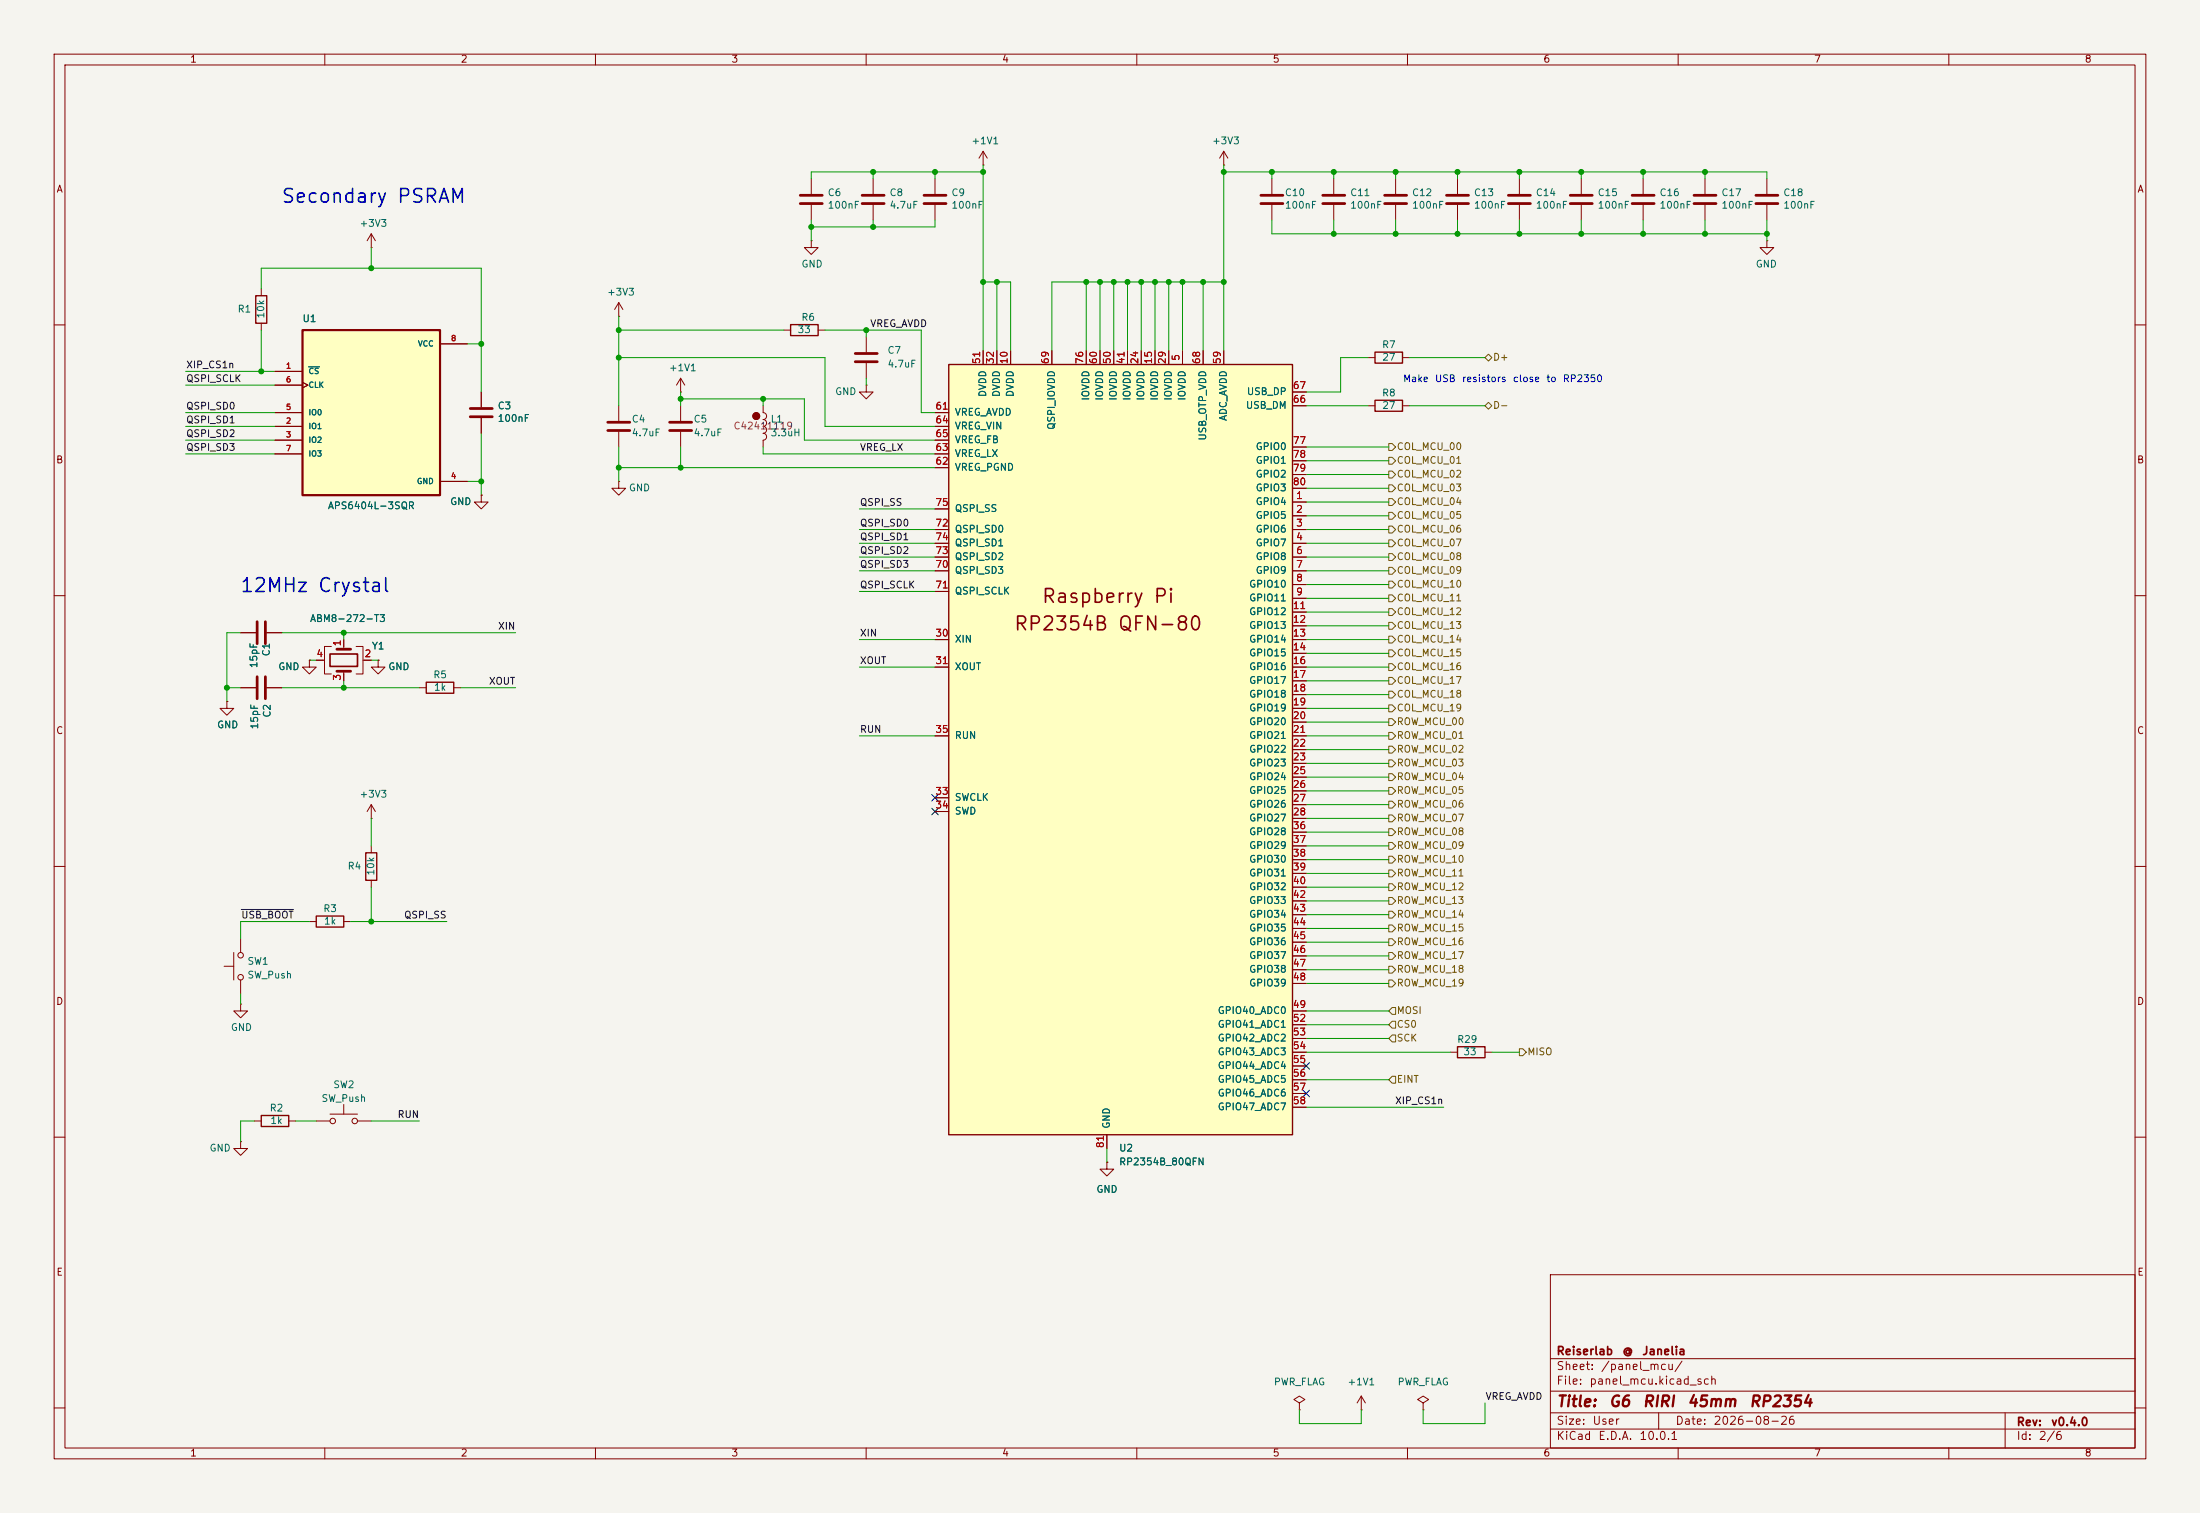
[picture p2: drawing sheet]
<svg xmlns="http://www.w3.org/2000/svg" width="406mm" height="279mm" viewBox="0 0 406 279" stroke-linecap="round" stroke-linejoin="round" font-family="sans-serif">
<path d="M0 0h406.4v279.4h-406.4z" fill="#f5f4ef" stroke="#f5f4ef" stroke-width=".18"/>
<g fill="none" stroke="#840000" stroke-width=".18">
<path d="M10 10h386.4v259.4h-386.4zM12 12h382.4v255.4h-382.4zM60 10v2M110 10v2M160 10v2M210 10v2M260 10v2M310 10v2M360 10v2M161.3 33v2.8M161.3 37.8v2.8M234.9 33v2.8"/>
<path d="M234.9 37.8v2.8M246.4 33v2.8M246.4 37.8v2.8M10 60h2M394.4 60h2M10 110h2M394.4 110h2M41.9 129.5v1.3h1.3l-1.3 1.3-1.3-1.3h1.3M41.9 129.5h.1M44.4 127h2.8M49.3 127h2.8M69.8 121.9v1.3h1.3l-1.3 1.3-1.2-1.3h1.2"/>
<path d="M69.8 121.9h.1M77.5 127h1.2M83.8 127h1.3M10 160h2M68.6 151.1h.1M68.6 148.6v2.5M68.6 156.2v1.3M68.6 148.6l-.8 1.3M68.6 148.6l.7 1.3M394.4 160h2M41.4 178.4h1.8M43.2 175.9v5.1"/>
<path d="M44.4 173.4v2.5M57.1 170.2h1.3M63.5 170.2h1.3M68.6 162.6v1.2M44.4 185.4v1.3h1.3l-1.3 1.3-1.2-1.3h1.2M44.4 185.4h.1M44.4 181v2.5M268 194.3h1.2M274.3 194.3h1.3M10 210h2M47 207h1.3M53.3 207h1.3"/>
<path d="M58.4 207h2.6M61 205.7h5M63.5 204v1.7M66 207h2.6M394.4 210h2M286.4 235.4h108v32h-108zM10 260h2M240 259.1l1-.7-1-.6-1 .6 1 .7v1.3M251.5 257.8l-.8 1.3M251.5 257.8l.7 1.3M251.5 257.8v2.6M262.9 259.1l1-.7-1-.6-1 .6 1 .7v1.3"/>
<path d="M286.4 256.9h108M286.4 250.9h108M394.4 260h2M60 267.4v2M110 267.4v2M160 267.4v2M210 267.4v2M240 260.4h.1M251.5 260.4h.1M260 267.4v2M262.9 260.4h.1M286.4 263.9h108"/>
<path d="M286.4 260.9h108M306.4 260.9v3M310 267.4v2M360 267.4v2M370.4 260.9v6.5"/>
<circle cx="44.5" cy="176.4" r=".51"/>
<circle cx="44.5" cy="180.5" r=".51"/>
<circle cx="61.5" cy="207" r=".51"/>
<circle cx="65.5" cy="207" r=".51"/>
</g>
<circle cx="139.7" cy="76.8" r=".63" fill="#840000" stroke="#840000" stroke-width=".18"/>
<path d="M159.3 36.1h4M159.3 37.6h4M232.9 36.1h4.1M232.9 37.6h4.1M244.3 36.1h4.1M244.3 37.6h4.1M47.5 125v4M49 125v4" fill="none" stroke="#840000" stroke-width=".51"/>
<path d="M78.7 126h5.1v2h-5.1zM67.6 157.5h2v5.1h-2zM58.4 169.2h5.1v2h-5.1zM269.2 193.3h5.1v2h-5.1zM48.3 206h5v2h-5z" fill="none" stroke="#840000" stroke-width=".25"/>
<path d="M175.3 67.3h63.5v142.3h-63.5z" fill="#ffffc2"/>
<path d="M146 59.9h5.1v2.1h-5.1zM175.3 67.3h63.5v142.3h-63.5zM254 65h5.1v2.1h-5.1zM254 73.9h5.1v2h-5.1z" fill="none" stroke="#840000" stroke-width=".25"/>
<g fill="none" stroke="#840000" stroke-width=".18">
<path d="M181.6 30.5h.1M181.6 27.9v2.6M181.6 27.9l-.8 1.3M181.6 27.9l.8 1.3M226.1 30.5h.1M226.1 27.9v2.6M226.1 27.9l-.8 1.3M226.1 27.9l.7 1.3M257.8 33v2.8M257.8 37.8v2.8M269.2 33v2.8M269.2 37.8v2.8"/>
<path d="M280.7 33v2.8M280.7 37.8v2.8M292.1 33v2.8M292.1 37.8v2.8M303.5 33v2.8M303.5 37.8v2.8M315 33v2.8M315 37.8v2.8M326.4 33v2.8M326.4 37.8v2.8M326.4 44.5v1.2h-1.3l1.3 1.3 1.3-1.3h-1.3M326.4 44.5h.1"/>
<path d="M144.8 61h1.2M151.1 61h1.3M160 71.1v1.3h1.3l-1.3 1.3-1.3-1.3h1.3M160 71.1h.1M160 62.2v2.8M160 67.1v2.8M172.7 76.2h2.6M172.7 78.7h2.6M181.6 64.8v2.5M184.1 64.8v2.5M186.7 64.8v2.5M194.3 64.8v2.5"/>
<path d="M200.7 64.8v2.5M203.2 64.8v2.5M205.7 64.8v2.5M208.3 64.8v2.5M210.8 64.8v2.5M213.4 64.8v2.5M215.9 64.8v2.5M218.4 64.8v2.5M222.2 64.8v2.5M226.1 64.8v2.5M238.8 74.9h2.5M238.8 72.4h2.5"/>
<path d="M252.7 74.9h1.3M252.7 66h1.3M259.1 74.9h1.2M259.1 66h1.2M114.3 88.9v1.3h-1.3l1.3 1.2 1.3-1.2h-1.3M114.3 88.9h.1M172.7 97.8h2.6M172.7 86.4h2.6M172.7 83.8h2.6M172.7 81.3h2.6M172.7 94h2.6M238.8 92.7h2.5"/>
<path d="M238.8 95.3h2.5M238.8 97.8h2.5M238.8 82.6h2.5M238.8 85.1h2.5M238.8 87.6h2.5M238.8 90.2h2.5M44.4 116.8h2.8M49.3 116.8h2.8M61.2 119.4h-1.3v5.1h1.3M63.5 118.1v1.8M65.8 119.4h1.3v5.1h-1.3M172.7 100.3h2.6"/>
<path d="M172.7 102.9h2.6M172.7 105.4h2.6M172.7 118.1h2.6M172.7 109.2h2.6M238.8 100.3h2.5M238.8 102.9h2.5M238.8 105.4h2.5M238.8 108h2.5M238.8 110.5h2.5M238.8 113h2.5M238.8 115.6h2.5M238.8 118.1h2.5"/>
<path d="M57.1 121.9v1.3h1.3l-1.3 1.3-1.2-1.3h1.2M57.1 121.9h.1M58.4 121.9h1.5M63.5 124v1.7M67.1 121.9h1.5M172.7 123.2h2.6M172.7 135.9h2.6M238.8 120.7h2.5M238.8 123.2h2.5M238.8 125.7h2.5M238.8 128.3h2.5M238.8 130.8h2.5"/>
<path d="M238.8 133.4h2.5M238.8 135.9h2.5M238.8 138.4h2.5M172.7 147.3h2.6M172.7 149.9h2.6M238.8 141h2.5M238.8 143.5h2.5M238.8 146.1h2.5M238.8 148.6h2.5M238.8 151.1h2.5M238.8 153.7h2.5M238.8 156.2h2.5"/>
<path d="M238.8 158.8h2.5M238.8 161.3h2.5M238.8 163.8h2.5M238.8 166.4h2.5M238.8 168.9h2.5M238.8 171.5h2.5M238.8 174h2.5M238.8 176.5h2.5M238.8 179.1h2.5M238.8 181.6h2.5M238.8 186.7h2.5M238.8 189.2h2.5"/>
<path d="M238.8 191.8h2.5M238.8 194.3h2.5M238.8 196.9h2.5M238.8 199.4h2.5M44.4 210.8v1.3h1.3l-1.3 1.3-1.2-1.3h1.2M44.4 210.8h.1M204.5 209.6v2.5M238.8 201.9h2.5M238.8 204.5h2.5"/>
</g>
<g fill="none" stroke="#840000" stroke-width=".51">
<path d="M255.8 36.1h4M255.8 37.6h4M267.2 36.1h4.1M267.2 37.6h4.1M278.6 36.1h4.1M278.6 37.6h4.1M290.1 36.1h4M290.1 37.6h4M301.5 36.1h4.1M301.5 37.6h4.1M312.9 36.1h4.1M312.9 37.6h4.1"/>
<path d="M324.4 36.1h4M324.4 37.6h4M158 65.3h4.1M158 66.8h4.1M47.5 114.8v4.1M49 114.8v4.1M62.2 119.9h2.6M62.2 124h2.6"/>
</g>
<path d="M61 120.8h5v2.3h-5z" fill="none" stroke="#840000" stroke-width=".3"/>
<path d="M55.9 61h25.4v30.4h-25.4z" fill="#ffffc2"/>
<path d="M55.9 61h25.4v30.4h-25.4z" fill="none" stroke="#840000" stroke-width=".41"/>
<g fill="none" stroke="#840000" stroke-width=".18">
<path d="M149.9 33v2.8M149.9 37.8v2.8M172.7 33v2.8M172.7 37.8v2.8M48.3 53.3v1.3M48.3 59.7v1.3M68.6 45.7h.1M68.6 43.2l-.8 1.3M68.6 43.2l.7 1.3M68.6 43.2v2.5M114.3 58.4h.1M114.3 55.9l-.8 1.3"/>
<path d="M114.3 55.9l.8 1.3M114.3 55.9v2.5M149.9 44.5v1.2h1.2l-1.2 1.3-1.3-1.3h1.3M149.9 44.5h.1M50.8 68.6h5.1M50.8 78.7h5.1M50.8 76.2h5.1M50.8 71.1h5.1M55.9 70.6l1 .5-1 .5M81.3 63.5h5.1M88.9 72.4v2.8M88.9 77.2v2.8"/>
<path d="M114.3 74.9v2.8M114.3 79.8v2.8M125.7 72.4h.1M125.7 69.9l-.7 1.2M125.7 69.9l.8 1.2M125.7 69.9v2.5M125.7 74.9v2.8M125.7 79.8v2.8M141 74.9v1.3a.64 .64 0 0 1 .6 .6 .64 .64 0 0 1-.6 .7 .64 .64 0 0 1 .6 .6 .64 .64 0 0 1-.6 .6 .64 .64 0 0 1 .6 .7 .64 .64 0 0 1-.6 .6 .64 .64 0 0 1 .6 .7 .64 .64 0 0 1-.6 .6v1.3M172.7 78.7h2.6M172.7 76.2h2.6M181.6 64.8v2.5"/>
<path d="M184.1 64.8v2.5M186.7 64.8v2.5M194.3 64.8v2.5M200.7 64.8v2.5M203.2 64.8v2.5M205.7 64.8v2.5M208.3 64.8v2.5M210.8 64.8v2.5M213.4 64.8v2.5M215.9 64.8v2.5M218.4 64.8v2.5M222.2 64.8v2.5"/>
<path d="M226.1 64.8v2.5M238.8 74.9h2.5M238.8 72.4h2.5M50.8 81.3h5.1M50.8 83.8h5.1M81.3 88.9h5.1M88.9 91.4v1.3h1.3l-1.3 1.3-1.3-1.3h1.3M88.9 91.4h.1M172.7 81.3h2.6M172.7 83.8h2.6M172.7 97.8h2.6M172.7 86.4h2.6"/>
<path d="M172.7 94h2.6M238.8 92.7h2.5M238.8 95.3h2.5M238.8 97.8h2.5M238.8 82.6h2.5M238.8 85.1h2.5M238.8 87.6h2.5M238.8 90.2h2.5M44.4 116.8h2.8M49.3 116.8h2.8M63.5 118.1v1.3M172.7 100.3h2.6"/>
<path d="M172.7 102.9h2.6M172.7 105.4h2.6M172.7 118.1h2.6M172.7 109.2h2.6M238.8 100.3h2.5M238.8 102.9h2.5M238.8 105.4h2.5M238.8 108h2.5M238.8 110.5h2.5M238.8 113h2.5M238.8 115.6h2.5M238.8 118.1h2.5"/>
<path d="M41.9 129.5h.1M44.4 127h2.8M49.3 127h2.8M57.1 121.9h.1M58.4 121.9h1.3M63.5 124.5v1.2M67.3 121.9h1.3M69.8 121.9h.1M172.7 123.2h2.6M172.7 135.9h2.6M238.8 120.7h2.5M238.8 123.2h2.5"/>
<path d="M238.8 125.7h2.5M238.8 128.3h2.5M238.8 130.8h2.5M238.8 133.4h2.5M238.8 135.9h2.5M238.8 138.4h2.5M172.7 147.3h2.6M172.7 149.9h2.6M238.8 141h2.5M238.8 143.5h2.5M238.8 146.1h2.5M238.8 148.6h2.5"/>
<path d="M238.8 151.1h2.5M238.8 153.7h2.5M238.8 156.2h2.5M238.8 158.8h2.5M238.8 161.3h2.5M238.8 163.8h2.5M238.8 166.4h2.5M238.8 168.9h2.5M238.8 171.5h2.5M238.8 174h2.5M238.8 176.5h2.5M238.8 179.1h2.5"/>
<path d="M238.8 181.6h2.5M238.8 186.7h2.5M238.8 189.2h2.5M238.8 191.8h2.5M238.8 194.3h2.5M238.8 196.9h2.5M238.8 199.4h2.5M204.5 214.6v1.3h1.2l-1.2 1.3-1.3-1.3h1.3M204.5 214.6h.1M204.5 209.6v2.5M238.8 201.9h2.5M238.8 204.5h2.5"/>
<circle cx="139.7" cy="76.8" r=".63"/>
</g>
<path d="M57 67.7h2" fill="none" stroke="#006464" stroke-width=".18"/>
<path d="M47.2 54.6h2.1v5.1h-2.1z" fill="none" stroke="#840000" stroke-width=".25"/>
<path d="M147.8 36.1h4.1M147.8 37.6h4.1M170.7 36.1h4.1M170.7 37.6h4.1M86.9 75.4h4M86.9 77h4M112.3 78h4M112.3 79.5h4M123.7 78h4.1M123.7 79.5h4.1" fill="none" stroke="#840000" stroke-width=".51"/>
<g fill="none" stroke="#725600" stroke-width=".18">
<path d="M274.3 74.9l.7-.6 .6 .6-.6 .7zM274.3 66l.7-.6 .6 .6-.6 .7zM256.5 99.7h.7l.6 .6-.6 .7h-.7zM256.5 97.2h.7l.6 .6-.6 .6h-.7zM256.5 94.6h.7l.6 .7-.6 .6h-.7zM256.5 84.5h.7l.6 .6-.6 .6h-.7zM256.5 87h.7l.6 .6-.6 .7h-.7zM256.5 89.5h.7l.6 .7-.6 .6h-.7zM256.5 92.1h.7l.6 .6-.6 .6h-.7zM256.5 81.9h.7l.6 .7-.6 .6h-.7zM256.5 104.8h.7l.6 .6-.6 .6h-.7zM256.5 102.2h.7l.6 .7-.6 .6h-.7z"/>
<path d="M256.5 117.5h.7l.6 .6-.6 .6h-.7zM256.5 109.9h.7l.6 .6-.6 .6h-.7zM256.5 107.3h.7l.6 .7-.6 .6h-.7zM256.5 114.9h.7l.6 .7-.6 .6h-.7zM256.5 112.4h.7l.6 .6-.6 .7h-.7zM256.5 137.8h.7l.6 .6-.6 .7h-.7zM256.5 130.2h.7l.6 .6-.6 .6h-.7zM256.5 132.7h.7l.6 .7-.6 .6h-.7zM256.5 127.6h.7l.6 .7-.6 .6h-.7zM256.5 125.1h.7l.6 .6-.6 .7h-.7zM256.5 120h.7l.6 .7-.6 .6h-.7zM256.5 122.6h.7l.6 .6-.6 .6h-.7z"/>
<path d="M256.5 135.3h.7l.6 .6-.6 .6h-.7zM256.5 153h.7l.6 .7-.6 .6h-.7zM256.5 145.4h.7l.6 .7-.6 .6h-.7zM256.5 148h.7l.6 .6-.6 .6h-.7zM256.5 158.1h.7l.6 .7-.6 .6h-.7zM256.5 155.6h.7l.6 .6-.6 .6h-.7zM256.5 140.3h.7l.6 .7-.6 .6h-.7zM256.5 150.5h.7l.6 .6-.6 .7h-.7zM256.5 142.9h.7l.6 .6-.6 .6h-.7zM256.5 175.9h.7l.6 .6-.6 .7h-.7zM256.5 173.4h.7l.6 .6-.6 .6h-.7zM256.5 168.3h.7l.6 .6-.6 .6h-.7z"/>
<path d="M256.5 178.4h.7l.6 .7-.6 .6h-.7zM256.5 170.8h.7l.6 .7-.6 .6h-.7zM256.5 163.2h.7l.6 .6-.6 .7h-.7zM256.5 160.7h.7l.6 .6-.6 .6h-.7zM256.5 165.7h.7l.6 .7-.6 .6h-.7zM256.5 181h.7l.6 .6-.6 .6h-.7zM257.2 188.6h.6v1.3h-.6l-.7-.7zM257.2 198.8h.6v1.2h-.6l-.7-.6zM257.2 191.1h.6v1.3h-.6l-.7-.6zM257.2 186.1h.6v1.2h-.6l-.7-.6zM280.7 193.7h.6l.6 .6-.6 .6h-.6z"/>
</g>
<path d="M44.6 168h9.6" fill="none" stroke="#0f0f0f" stroke-width=".18"/>
<g fill="none" stroke="#009600" stroke-width=".18">
<path d="M161.3 31.8v1.2M172.7 31.8v1.2M181.6 31.8h-31.7v1.2M181.6 30.5v34.3M226.1 31.8h100.3v1.2M226.1 30.5v34.3M234.9 31.8v1.2M246.4 31.8v1.2M257.8 31.8v1.2M269.2 31.8v1.2M280.7 31.8v1.2M292.1 31.8v1.2"/>
<path d="M303.5 31.8v1.2M315 31.8v1.2M48.3 53.3v-3.8h40.6v22.9M68.6 45.7v3.8M114.3 58.4v16.5M149.9 40.6v3.9M161.3 40.6v1.3M172.7 40.6v1.3h-22.8M181.6 52.1h5.1v12.7M184.1 52.1v12.7M200.7 52.1v12.7M203.2 52.1v12.7"/>
<path d="M205.7 52.1v12.7M208.3 52.1v12.7M210.8 52.1v12.7M213.4 52.1v12.7M215.9 52.1v12.7M218.4 52.1v12.7M222.2 52.1v12.7M226.1 52.1h-31.8v12.7M234.9 40.6v2.6h91.5M246.4 40.6v2.6M257.8 40.6v2.6M269.2 40.6v2.6"/>
<path d="M280.7 40.6v2.6M292.1 40.6v2.6M303.5 40.6v2.6M315 40.6v2.6M326.4 40.6v3.9M34.3 76.2h16.5M34.3 68.6h16.5M34.3 71.1h16.5M34.3 78.7h16.5M48.3 61v7.6M86.4 63.5h2.5M114.3 66h38.1v12.7h20.3"/>
<path d="M114.3 61h30.5M125.7 73.7h22.9v7.6h24.1M125.7 72.4v2.5M141 73.7v1.2M152.4 61h17.8v15.2h2.5M160 61v1.2M160 69.9v1.2M241.3 74.9h11.4M252.7 66h-5.1v6.4h-6.3M260.3 74.9h14M260.3 66h14M34.3 81.3h16.5"/>
<path d="M34.3 83.8h16.5M86.4 88.9h2.5M88.9 80v11.4M114.3 82.6v6.3M114.3 86.4h58.4M125.7 82.6v3.8M141 82.6v1.2h31.7M158.7 97.8h14M158.7 94h14M241.3 87.6h15.2M241.3 90.2h15.2M241.3 85.1h15.2"/>
<path d="M241.3 92.7h15.2M241.3 97.8h15.2M241.3 95.3h15.2M241.3 82.6h15.2M44.4 116.8h-2.5v12.7M52.1 116.8h43.1M63.5 116.8v1.3M158.7 118.1h14M158.7 105.4h14M158.7 102.9h14M158.7 100.3h14M158.7 109.2h14"/>
<path d="M241.3 118.1h15.2M241.3 113h15.2M241.3 110.5h15.2M241.3 115.6h15.2M241.3 108h15.2M241.3 105.4h15.2M241.3 102.9h15.2M241.3 100.3h15.2M41.9 127h2.5M52.1 127h25.4M57.1 121.9h1.3M63.5 125.7v1.3"/>
<path d="M68.6 121.9h1.2M85.1 127h10.1M158.7 135.9h14M158.7 123.2h14M241.3 138.4h15.2M241.3 135.9h15.2M241.3 120.7h15.2M241.3 123.2h15.2M241.3 128.3h15.2M241.3 125.7h15.2M241.3 130.8h15.2M241.3 133.4h15.2"/>
<path d="M68.6 151.1v5.1M241.3 146.1h15.2M241.3 141h15.2M241.3 143.5h15.2M241.3 148.6h15.2M241.3 158.8h15.2M241.3 156.2h15.2M241.3 151.1h15.2M241.3 153.7h15.2M57.1 170.2h-12.7v3.2M64.8 170.2h17.7M68.6 163.8v6.4"/>
<path d="M241.3 168.9h15.2M241.3 166.4h15.2M241.3 163.8h15.2M241.3 176.5h15.2M241.3 179.1h15.2M241.3 171.5h15.2M241.3 174h15.2M241.3 161.3h15.2M44.4 183.5v1.9M241.3 191.8h15.2M241.3 186.7h15.2M241.3 194.3h26.7"/>
<path d="M241.3 189.2h15.2M241.3 199.4h15.2M241.3 181.6h15.2M275.6 194.3h5.1M47 207h-2.6v3.8M54.6 207h3.8M68.6 207h8.9M204.5 212.1v2.5M241.3 204.5h25.4M274.3 259.1v3.8h-11.4v-2.5M240 260.4v2.5h11.5v-2.5"/>
</g>
<path d="M172.1 149.3l1.2 1.2M172.1 146.7l1.2 1.2M173.3 149.3l-1.2 1.2M173.3 146.7l-1.2 1.2M240.7 196.2l1.2 1.3M241.9 196.2l-1.2 1.3M240.7 201.3l1.2 1.2M241.9 201.3l-1.2 1.2" fill="none" stroke="#000084" stroke-width=".18"/>
<g fill="#009600" stroke="#009600" stroke-width=".18">
<circle cx="257.8" cy="43.2" r=".46"/>
<circle cx="257.8" cy="31.8" r=".46"/>
<circle cx="234.9" cy="31.8" r=".46"/>
<circle cx="226.1" cy="31.8" r=".46"/>
<circle cx="222.2" cy="52.1" r=".46"/>
<circle cx="218.4" cy="52.1" r=".46"/>
<circle cx="246.4" cy="31.8" r=".46"/>
<circle cx="226.1" cy="52.1" r=".46"/>
<circle cx="181.6" cy="31.8" r=".46"/>
<circle cx="184.1" cy="52.1" r=".46"/>
<circle cx="200.7" cy="52.1" r=".46"/>
<circle cx="203.2" cy="52.1" r=".46"/>
<circle cx="181.6" cy="52.1" r=".46"/>
<circle cx="205.7" cy="52.1" r=".46"/>
<circle cx="215.9" cy="52.1" r=".46"/>
<circle cx="213.4" cy="52.1" r=".46"/>
<circle cx="303.5" cy="31.8" r=".46"/>
<circle cx="315" cy="31.8" r=".46"/>
<circle cx="303.5" cy="43.2" r=".46"/>
<circle cx="315" cy="43.2" r=".46"/>
<circle cx="292.1" cy="31.8" r=".46"/>
<circle cx="280.7" cy="31.8" r=".46"/>
<circle cx="326.4" cy="43.2" r=".46"/>
<circle cx="208.3" cy="52.1" r=".46"/>
<circle cx="210.8" cy="52.1" r=".46"/>
<circle cx="246.4" cy="43.2" r=".46"/>
<circle cx="292.1" cy="43.2" r=".46"/>
<circle cx="280.7" cy="43.2" r=".46"/>
<circle cx="269.2" cy="43.2" r=".46"/>
<circle cx="269.2" cy="31.8" r=".46"/>
<circle cx="141" cy="73.7" r=".46"/>
<circle cx="114.3" cy="61" r=".46"/>
<circle cx="114.3" cy="66" r=".46"/>
<circle cx="125.7" cy="73.7" r=".46"/>
<circle cx="161.3" cy="41.9" r=".46"/>
<circle cx="161.3" cy="31.8" r=".46"/>
<circle cx="172.7" cy="31.8" r=".46"/>
<circle cx="149.9" cy="41.9" r=".46"/>
<circle cx="68.6" cy="49.5" r=".46"/>
<circle cx="88.9" cy="88.9" r=".46"/>
<circle cx="48.3" cy="68.6" r=".46"/>
<circle cx="88.9" cy="63.5" r=".46"/>
<circle cx="125.7" cy="86.4" r=".46"/>
<circle cx="160" cy="61" r=".46"/>
<circle cx="114.3" cy="86.4" r=".46"/>
<circle cx="68.6" cy="170.2" r=".46"/>
<circle cx="63.5" cy="116.8" r=".46"/>
<circle cx="63.5" cy="127" r=".46"/>
<circle cx="41.9" cy="127" r=".46"/>
</g>
<g font-size="2.5" fill="#0000c2">
<text x="51.8" y="38.1">Secondary PSRAM</text>
<text x="44.2" y="110">12MHz Crystal</text>
</g>
<g font-size="2.5" fill="#840000">
<text x="192.3" y="112">Raspberry Pi</text>
<text x="187.1" y="117.1">RP2354B QFN-80</text>
</g>
<g font-size="2" fill="#840000">
<text x="287.4" y="260.3">Title:</text>
<text x="297.1" y="260.3">G6</text>
<text x="303.3" y="260.3">RIRI</text>
<text x="311.5" y="260.3">45mm</text>
<text x="323" y="260.3">RP2354</text>
</g>
<g font-size="1.5" fill="#840000">
<text x="287.4" y="250.6">Reiserlab</text>
<text x="299.6" y="250.6">@</text>
<text x="303.2" y="250.6">Janelia</text>
<text x="287.4" y="256.1">File:</text>
<text x="287.4" y="253.4">Sheet:</text>
<text x="293.5" y="256.1">panel_mcu.kicad_sch</text>
<text x="295.6" y="253.4">/panel_mcu/</text>
<text x="287.4" y="263.5">Size:</text>
<text x="294.1" y="263.5">User</text>
<text x="309.4" y="263.5">Date:</text>
<text x="316.4" y="263.5">2026-08-26</text>
<text x="372.4" y="263.7">Rev:</text>
<text x="378.8" y="263.7">v0.4.0</text>
<text x="287.4" y="266.3">KiCad</text>
<text x="295.1" y="266.3">E.D.A.</text>
<text x="302.7" y="266.3">10.0.1</text>
<text x="372.4" y="266.3">Id:</text>
<text x="376.5" y="266.3">2/6</text>
</g>
<g font-size="1.3" fill="#840000">
<text x="35" y="11.9">1</text>
<text x="85" y="11.9">2</text>
<text x="135" y="11.9">3</text>
<text x="185" y="11.9">4</text>
<text x="235" y="11.9">5</text>
<text x="285" y="11.9">6</text>
<text x="335" y="11.9">7</text>
<text x="385" y="11.9">8</text>
<text x="10.3" y="35.9">A</text>
<text x="394.7" y="35.9">A</text>
<text x="10.3" y="85.9">B</text>
<text x="394.7" y="85.9">B</text>
<text x="10.3" y="135.9">C</text>
<text x="394.7" y="135.9">C</text>
<text x="10.3" y="185.9">D</text>
<text x="394.7" y="185.9">D</text>
<text x="10.3" y="235.9">E</text>
<text x="394.7" y="235.9">E</text>
<text x="35" y="269.3">1</text>
<text x="85" y="269.3">2</text>
<text x="135" y="269.3">3</text>
<text x="185" y="269.3">4</text>
<text x="235" y="269.3">5</text>
<text x="285" y="269.3">6</text>
<text x="335" y="269.3">7</text>
<text x="385" y="269.3">8</text>
</g>
<g font-size="1.3" fill="#006464">
<text x="179.3" y="26.9">+1V1</text>
<text x="223.8" y="26.9">+3V3</text>
<text x="152.8" y="36.5">C6</text>
<text x="152.8" y="38.8">100nF</text>
<text x="164.2" y="36.5">C8</text>
<text x="164.2" y="38.8">4.7uF</text>
<text x="175.7" y="36.5">C9</text>
<text x="175.7" y="38.8">100nF</text>
<text x="237.2" y="38.8">100nF</text>
<text x="237.2" y="36.5">C10</text>
<text x="249.3" y="38.8">100nF</text>
<text x="249.3" y="36.5">C11</text>
<text x="260.7" y="38.8">100nF</text>
<text x="260.7" y="36.5">C12</text>
<text x="272.2" y="38.8">100nF</text>
<text x="272.2" y="36.5">C13</text>
<text x="283.6" y="38.8">100nF</text>
<text x="283.6" y="36.5">C14</text>
<text x="295" y="38.8">100nF</text>
<text x="295" y="36.5">C15</text>
<text x="306.5" y="38.8">100nF</text>
<text x="306.5" y="36.5">C16</text>
<text x="317.9" y="38.8">100nF</text>
<text x="317.9" y="36.5">C17</text>
<text x="329.3" y="38.8">100nF</text>
<text x="329.3" y="36.5">C18</text>
<text x="66.3" y="42.2">+3V3</text>
<text x="148" y="49.7">GND</text>
<text x="324.2" y="49.7">GND</text>
<text x="43.8" y="58">R1</text>
<text x="49.1" y="58.9" transform="rotate(-90 49.1 58.9)">10k</text>
<text x="55.8" y="59.8">U1</text>
<text x="112" y="54.9">+3V3</text>
<text x="147.9" y="59.5">R6</text>
<text x="147.2" y="61.8">33</text>
<text x="163.8" y="65.6">C7</text>
<text x="255.2" y="64.6">R7</text>
<text x="123.5" y="68.9">+1V1</text>
<text x="163.8" y="68.2">4.7uF</text>
<text x="255.2" y="66.9">27</text>
<text x="91.8" y="75.9">C3</text>
<text x="154.2" y="73.3">GND</text>
<text x="176.3" y="77.1">VREG_AVDD</text>
<text x="182.5" y="73.4" transform="rotate(-90 182.5 73.4)">DVDD</text>
<text x="185" y="73.4" transform="rotate(-90 185 73.4)">DVDD</text>
<text x="187.6" y="73.4" transform="rotate(-90 187.6 73.4)">DVDD</text>
<text x="201.5" y="74.1" transform="rotate(-90 201.5 74.1)">IOVDD</text>
<text x="204.1" y="74.1" transform="rotate(-90 204.1 74.1)">IOVDD</text>
<text x="206.6" y="74.1" transform="rotate(-90 206.6 74.1)">IOVDD</text>
<text x="209.1" y="74.1" transform="rotate(-90 209.1 74.1)">IOVDD</text>
<text x="211.7" y="74.1" transform="rotate(-90 211.7 74.1)">IOVDD</text>
<text x="214.2" y="74.1" transform="rotate(-90 214.2 74.1)">IOVDD</text>
<text x="216.8" y="74.1" transform="rotate(-90 216.8 74.1)">IOVDD</text>
<text x="219.3" y="74.1" transform="rotate(-90 219.3 74.1)">IOVDD</text>
<text x="226.9" y="77.8" transform="rotate(-90 226.9 77.8)">ADC_AVDD</text>
<text x="230" y="75.8">USB_DM</text>
<text x="230.2" y="73.3">USB_DP</text>
<text x="255.2" y="73.5">R8</text>
<text x="255.2" y="75.8">27</text>
<text x="91.8" y="78.2">100nF</text>
<text x="116.6" y="78.3">C4</text>
<text x="116.6" y="80.9">4.7uF</text>
<text x="128" y="78.3">C5</text>
<text x="128" y="80.9">4.7uF</text>
<text x="142.2" y="80.9">3.3uH</text>
<text x="142.2" y="78.3">L1</text>
<text x="176.3" y="79.6">VREG_VIN</text>
<text x="176.3" y="82.1">VREG_FB</text>
<text x="195.2" y="79.5" transform="rotate(-90 195.2 79.5)">QSPI_IOVDD</text>
<text x="223.1" y="81.5" transform="rotate(-90 223.1 81.5)">USB_OTP_VDD</text>
<text x="231.9" y="83.4">GPIO0</text>
<text x="176.3" y="87.2">VREG_PGND</text>
<text x="176.3" y="84.7">VREG_LX</text>
<text x="231.9" y="86">GPIO1</text>
<text x="231.9" y="88.5">GPIO2</text>
<text x="60.5" y="94.3">APS6404L-3SQR</text>
<text x="83.1" y="93.6">GND</text>
<text x="116.1" y="91">GND</text>
<text x="176.3" y="94.8">QSPI_SS</text>
<text x="231.9" y="93.6">GPIO4</text>
<text x="231.9" y="91">GPIO3</text>
<text x="176.3" y="98.7">QSPI_SD0</text>
<text x="176.3" y="101.2">QSPI_SD1</text>
<text x="231.9" y="96.1">GPIO5</text>
<text x="231.9" y="98.7">GPIO6</text>
<text x="231.9" y="101.2">GPIO7</text>
<text x="176.3" y="106.3">QSPI_SD3</text>
<text x="176.3" y="103.7">QSPI_SD2</text>
<text x="231.9" y="103.7">GPIO8</text>
<text x="231.9" y="106.3">GPIO9</text>
<text x="176.3" y="110.1">QSPI_SCLK</text>
<text x="230.6" y="108.8">GPIO10</text>
<text x="230.6" y="111.4">GPIO11</text>
<text x="230.6" y="113.9">GPIO12</text>
<text x="57.2" y="115.2">ABM8-272-T3</text>
<text x="176.3" y="119">XIN</text>
<text x="230.6" y="116.4">GPIO13</text>
<text x="230.6" y="119">GPIO14</text>
<text x="47.8" y="123.5" transform="rotate(-90 47.8 123.5)">15pF</text>
<text x="50.1" y="121.3" transform="rotate(-90 50.1 121.3)">C1</text>
<text x="51.3" y="124.1">GND</text>
<text x="68.6" y="120.2">Y1</text>
<text x="71.6" y="124.1">GND</text>
<text x="79.9" y="125.6">R5</text>
<text x="176.3" y="124.1">XOUT</text>
<text x="230.6" y="121.5">GPIO15</text>
<text x="230.6" y="124.1">GPIO16</text>
<text x="80.1" y="127.9">1k</text>
<text x="230.6" y="126.6">GPIO17</text>
<text x="230.6" y="129.1">GPIO18</text>
<text x="230.6" y="131.7">GPIO19</text>
<text x="40" y="134.8">GND</text>
<text x="48" y="134.8" transform="rotate(-90 48 134.8)">15pF</text>
<text x="50.3" y="132.6" transform="rotate(-90 50.3 132.6)">C2</text>
<text x="176.3" y="136.8">RUN</text>
<text x="230.6" y="134.2">GPIO20</text>
<text x="230.6" y="136.8">GPIO21</text>
<text x="230.6" y="139.3">GPIO22</text>
<text x="230.6" y="141.8">GPIO23</text>
<text x="66.3" y="147.6">+3V3</text>
<text x="176.3" y="148.2">SWCLK</text>
<text x="230.6" y="144.4">GPIO24</text>
<text x="230.6" y="146.9">GPIO25</text>
<text x="230.6" y="149.5">GPIO26</text>
<text x="176.3" y="150.7">SWD</text>
<text x="230.6" y="152">GPIO27</text>
<text x="230.6" y="154.5">GPIO28</text>
<text x="64.1" y="160.9">R4</text>
<text x="69.4" y="161.8" transform="rotate(-90 69.4 161.8)">10k</text>
<text x="230.6" y="157.1">GPIO29</text>
<text x="230.6" y="159.6">GPIO30</text>
<text x="230.6" y="162.2">GPIO31</text>
<text x="230.6" y="164.7">GPIO32</text>
<text x="230.6" y="167.2">GPIO33</text>
<text x="59.6" y="168.7">R3</text>
<text x="59.7" y="171">1k</text>
<text x="230.6" y="169.8">GPIO34</text>
<text x="230.6" y="172.3">GPIO35</text>
<text x="45.6" y="178.5">SW1</text>
<text x="230.6" y="174.9">GPIO36</text>
<text x="230.6" y="177.4">GPIO37</text>
<text x="230.6" y="179.9">GPIO38</text>
<text x="45.6" y="181">SW_Push</text>
<text x="230.6" y="182.5">GPIO39</text>
<text x="42.5" y="190.7">GND</text>
<text x="224.8" y="187.6">GPIO40_ADC0</text>
<text x="224.8" y="190.1">GPIO41_ADC1</text>
<text x="224.8" y="192.6">GPIO42_ADC2</text>
<text x="224.8" y="195.2">GPIO43_ADC3</text>
<text x="224.8" y="197.7">GPIO44_ADC4</text>
<text x="269.1" y="192.9">R29</text>
<text x="270.2" y="195.2">33</text>
<text x="59.3" y="203.8">SW_Push</text>
<text x="61.5" y="201.3">SW2</text>
<text x="224.8" y="200.3">GPIO45_ADC5</text>
<text x="224.8" y="202.8">GPIO46_ADC6</text>
<text x="49.7" y="205.6">R2</text>
<text x="49.8" y="207.9">1k</text>
<text x="205.3" y="208.5" transform="rotate(-90 205.3 208.5)">GND</text>
<text x="224.8" y="205.3">GPIO47_ADC7</text>
<text x="38.6" y="213">GND</text>
<text x="206.6" y="213">U2</text>
<text x="206.6" y="215.5">RP2354B_80QFN</text>
<text x="202.4" y="220.6">GND</text>
<text x="235.2" y="256.1">PWR_FLAG</text>
<text x="248.8" y="256.1">+1V1</text>
<text x="258.1" y="256.1">PWR_FLAG</text>
</g>
<g font-size="1.3" fill="#0f0f0f">
<text x="160.7" y="60.7">VREG_AVDD</text>
<text x="34.3" y="68.3">XIP_CS1n</text>
<text x="34.3" y="70.9">QSPI_SCLK</text>
<text x="34.3" y="75.9">QSPI_SD0</text>
<text x="34.3" y="81">QSPI_SD2</text>
<text x="34.3" y="78.5">QSPI_SD1</text>
<text x="34.3" y="83.6">QSPI_SD3</text>
<text x="158.7" y="83.6">VREG_LX</text>
<text x="158.7" y="93.7">QSPI_SS</text>
<text x="158.7" y="100.1">QSPI_SD1</text>
<text x="158.7" y="97.5">QSPI_SD0</text>
<text x="158.7" y="105.1">QSPI_SD3</text>
<text x="158.7" y="102.6">QSPI_SD2</text>
<text x="158.7" y="109">QSPI_SCLK</text>
<text x="91.9" y="116.6">XIN</text>
<text x="158.7" y="117.8">XIN</text>
<text x="158.7" y="122.9">XOUT</text>
<text x="90.2" y="126.7">XOUT</text>
<text x="158.7" y="135.6">RUN</text>
<text x="44.4" y="169.9">USB_BOOT</text>
<text x="74.5" y="169.9">QSPI_SS</text>
<text x="73.3" y="206.7">RUN</text>
<text x="257.6" y="204.2">XIP_CS1n</text>
<text x="274.3" y="258.8">VREG_AVDD</text>
</g>
<g font-size="1.3" fill="#a90000">
<text x="181.4" y="67.4" transform="rotate(-90 181.4 67.4)">51</text>
<text x="183.9" y="67.4" transform="rotate(-90 183.9 67.4)">32</text>
<text x="186.4" y="67.4" transform="rotate(-90 186.4 67.4)">10</text>
<text x="194.1" y="67.4" transform="rotate(-90 194.1 67.4)">69</text>
<text x="200.4" y="67.4" transform="rotate(-90 200.4 67.4)">76</text>
<text x="202.9" y="67.4" transform="rotate(-90 202.9 67.4)">60</text>
<text x="205.5" y="67.4" transform="rotate(-90 205.5 67.4)">50</text>
<text x="208" y="67.4" transform="rotate(-90 208 67.4)">41</text>
<text x="210.6" y="67.4" transform="rotate(-90 210.6 67.4)">24</text>
<text x="213.1" y="67.4" transform="rotate(-90 213.1 67.4)">15</text>
<text x="215.6" y="67.4" transform="rotate(-90 215.6 67.4)">29</text>
<text x="218.2" y="66.7" transform="rotate(-90 218.2 66.7)">5</text>
<text x="222" y="67.4" transform="rotate(-90 222 67.4)">68</text>
<text x="225.8" y="67.4" transform="rotate(-90 225.8 67.4)">59</text>
<text x="172.7" y="75.9">61</text>
<text x="238.7" y="74.7">66</text>
<text x="238.7" y="72.1">67</text>
<text x="172.7" y="83.6">63</text>
<text x="172.7" y="78.5">64</text>
<text x="172.7" y="81">65</text>
<text x="238.7" y="82.3">77</text>
<text x="172.7" y="86.1">62</text>
<text x="238.7" y="84.8">78</text>
<text x="238.7" y="87.4">79</text>
<text x="238.7" y="89.9">80</text>
<text x="172.7" y="93.7">75</text>
<text x="239.3" y="92.5">1</text>
<text x="239.3" y="95">2</text>
<text x="172.7" y="97.5">72</text>
<text x="172.7" y="100.1">74</text>
<text x="239.3" y="97.5">3</text>
<text x="239.3" y="100.1">4</text>
<text x="172.7" y="105.2">70</text>
<text x="172.7" y="102.6">73</text>
<text x="239.3" y="102.6">6</text>
<text x="239.3" y="105.2">7</text>
<text x="239.3" y="107.7">8</text>
<text x="172.7" y="109">71</text>
<text x="238.7" y="112.8">11</text>
<text x="239.3" y="110.2">9</text>
<text x="63.2" y="119.5" transform="rotate(-90 63.2 119.5)">1</text>
<text x="172.7" y="117.9">30</text>
<text x="238.7" y="115.3">12</text>
<text x="238.7" y="117.9">13</text>
<text x="58.3" y="121.7">4</text>
<text x="63.2" y="125.8" transform="rotate(-90 63.2 125.8)">3</text>
<text x="67.2" y="121.7">2</text>
<text x="172.7" y="122.9">31</text>
<text x="238.7" y="120.4">14</text>
<text x="238.7" y="122.9">16</text>
<text x="238.7" y="125.5">17</text>
<text x="238.7" y="128">18</text>
<text x="238.7" y="130.6">19</text>
<text x="172.7" y="135.6">35</text>
<text x="238.7" y="133.1">20</text>
<text x="238.7" y="135.6">21</text>
<text x="238.7" y="138.2">22</text>
<text x="238.7" y="140.7">23</text>
<text x="238.7" y="143.3">25</text>
<text x="172.7" y="147.1">33</text>
<text x="172.7" y="149.6">34</text>
<text x="238.7" y="145.8">26</text>
<text x="238.7" y="148.3">27</text>
<text x="238.7" y="150.9">28</text>
<text x="238.7" y="153.4">36</text>
<text x="238.7" y="156">37</text>
<text x="238.7" y="158.5">38</text>
<text x="238.7" y="161">39</text>
<text x="238.7" y="163.6">40</text>
<text x="238.7" y="166.1">42</text>
<text x="238.7" y="168.7">43</text>
<text x="238.7" y="171.2">44</text>
<text x="238.7" y="173.7">45</text>
<text x="238.7" y="176.3">46</text>
<text x="238.7" y="178.8">47</text>
<text x="238.7" y="181.4">48</text>
<text x="238.7" y="186.4">49</text>
<text x="238.7" y="189">52</text>
<text x="238.7" y="191.5">53</text>
<text x="238.7" y="194.1">54</text>
<text x="238.7" y="196.6">55</text>
<text x="238.7" y="199.1">56</text>
<text x="238.7" y="201.7">57</text>
<text x="238.7" y="204.2">58</text>
<text x="204.2" y="212.1" transform="rotate(-90 204.2 212.1)">81</text>
</g>
<g font-size="1.3" fill="#0000c2">
<text x="259.1" y="70.9">Make</text>
<text x="265" y="70.9">USB</text>
<text x="269.9" y="70.9">resistors</text>
<text x="279.3" y="70.9">close</text>
<text x="285.5" y="70.9">to</text>
<text x="288.6" y="70.9">RP2350</text>
</g>
<g font-size="1.3" fill="#725600">
<text x="275.7" y="66.9">D+</text>
<text x="275.7" y="75.8">D-</text>
<text x="257.9" y="83.4">COL_MCU_00</text>
<text x="257.9" y="86">COL_MCU_01</text>
<text x="257.9" y="88.5">COL_MCU_02</text>
<text x="257.9" y="91">COL_MCU_03</text>
<text x="257.9" y="93.6">COL_MCU_04</text>
<text x="257.9" y="101.2">COL_MCU_07</text>
<text x="257.9" y="98.7">COL_MCU_06</text>
<text x="257.9" y="96.1">COL_MCU_05</text>
<text x="257.9" y="106.3">COL_MCU_09</text>
<text x="257.9" y="103.7">COL_MCU_08</text>
<text x="257.9" y="111.4">COL_MCU_11</text>
<text x="257.9" y="108.8">COL_MCU_10</text>
<text x="257.9" y="113.9">COL_MCU_12</text>
<text x="257.9" y="119">COL_MCU_14</text>
<text x="257.9" y="116.4">COL_MCU_13</text>
<text x="257.9" y="121.5">COL_MCU_15</text>
<text x="257.9" y="124.1">COL_MCU_16</text>
<text x="257.9" y="131.7">COL_MCU_19</text>
<text x="257.9" y="129.1">COL_MCU_18</text>
<text x="257.9" y="126.6">COL_MCU_17</text>
<text x="257.9" y="134.2">ROW_MCU_00</text>
<text x="257.9" y="136.8">ROW_MCU_01</text>
<text x="257.9" y="139.3">ROW_MCU_02</text>
<text x="257.9" y="141.8">ROW_MCU_03</text>
<text x="257.9" y="146.9">ROW_MCU_05</text>
<text x="257.9" y="149.5">ROW_MCU_06</text>
<text x="257.9" y="144.4">ROW_MCU_04</text>
<text x="257.9" y="154.5">ROW_MCU_08</text>
<text x="257.9" y="152">ROW_MCU_07</text>
<text x="257.9" y="159.6">ROW_MCU_10</text>
<text x="257.9" y="157.1">ROW_MCU_09</text>
<text x="257.9" y="164.7">ROW_MCU_12</text>
<text x="257.9" y="162.2">ROW_MCU_11</text>
<text x="257.9" y="167.2">ROW_MCU_13</text>
<text x="257.9" y="169.8">ROW_MCU_14</text>
<text x="257.9" y="172.3">ROW_MCU_15</text>
<text x="257.9" y="177.4">ROW_MCU_17</text>
<text x="257.9" y="174.9">ROW_MCU_16</text>
<text x="257.9" y="179.9">ROW_MCU_18</text>
<text x="257.9" y="182.5">ROW_MCU_19</text>
<text x="257.9" y="190.1">CS0</text>
<text x="257.9" y="187.6">MOSI</text>
<text x="257.9" y="192.6">SCK</text>
<text x="282" y="195.2">MISO</text>
<text x="257.9" y="200.3">EINT</text>
</g>
<text font-size="1.3" fill="#840084" x="135.4" y="79.6">C42411119</text>
<g font-size="1" fill="#006464">
<text x="77.1" y="64.2">VCC</text>
<text x="56.9" y="69.3">CS</text>
<text x="56.9" y="71.9">CLK</text>
<text x="56.9" y="76.9">IO0</text>
<text x="56.9" y="79.5">IO1</text>
<text x="56.9" y="82">IO2</text>
<text x="56.9" y="84.6">IO3</text>
<text x="76.9" y="89.6">GND</text>
</g>
<g font-size="1" fill="#a90000">
<text x="83.2" y="63.2">8</text>
<text x="52.7" y="68.3">1</text>
<text x="52.7" y="70.9">6</text>
<text x="52.7" y="75.9">5</text>
<text x="52.7" y="78.5">2</text>
<text x="52.7" y="81">3</text>
<text x="52.7" y="83.6">7</text>
<text x="83.2" y="88.6">4</text>
</g>
</svg>
